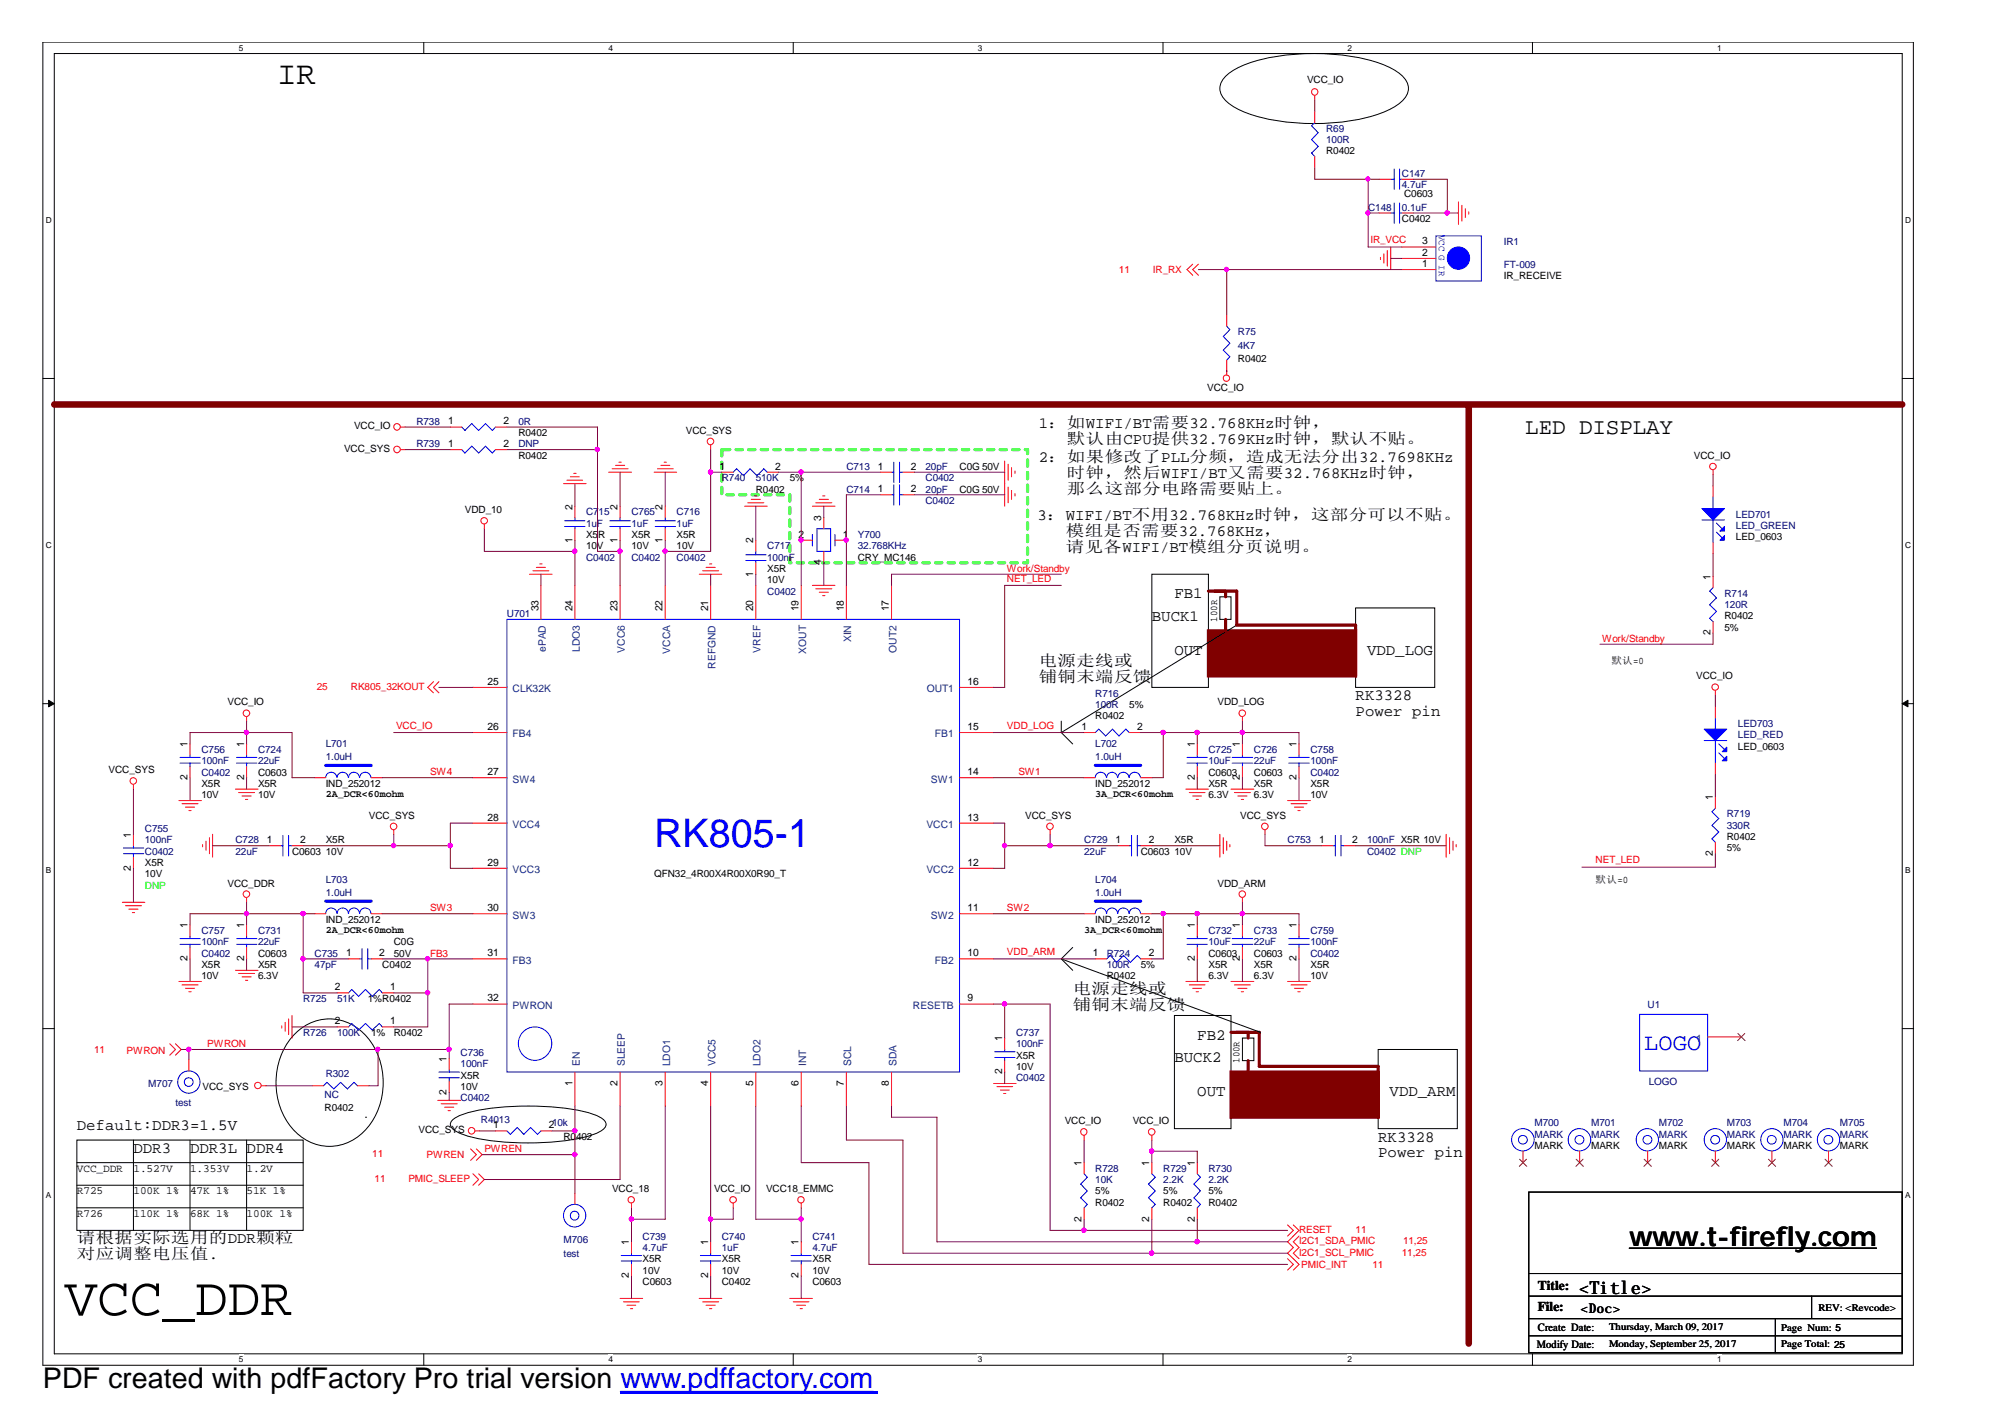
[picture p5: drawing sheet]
<svg xmlns="http://www.w3.org/2000/svg" width="297mm" height="210mm" viewBox="0 0 297 210" stroke-linecap="round" stroke-linejoin="round" font-family="sans-serif">
<path d="M6.3 6.2h277.2v196h-277.2zM8 7.9h273.8v192.6h-273.8z" fill="none" stroke="#000" stroke-width=".15"/>
<g fill="#fff">
<path d="M35.4 6.4h.6v1.4h-.6z"/>
<path d="M35.4 200.7h.6v1.4h-.6z"/>
</g>
<path d="M62.8 6.2v1.7M62.8 200.5v1.7" fill="none" stroke="#000" stroke-width=".15"/>
<g fill="#fff">
<path d="M90.1 6.4h.7v1.4h-.7z"/>
<path d="M90.1 200.7h.7v1.4h-.7z"/>
</g>
<path d="M117.5 6.2v1.7M117.5 200.5v1.7" fill="none" stroke="#000" stroke-width=".15"/>
<g fill="#fff">
<path d="M144.9 6.4h.6v1.4h-.6z"/>
<path d="M144.9 200.7h.6v1.4h-.6z"/>
</g>
<path d="M172.3 6.2v1.7M172.3 200.5v1.7" fill="none" stroke="#000" stroke-width=".15"/>
<g fill="#fff">
<path d="M199.6 6.4h.7v1.4h-.7z"/>
<path d="M199.6 200.7h.7v1.4h-.7z"/>
</g>
<path d="M227 6.2v1.7M227 200.5v1.7" fill="none" stroke="#000" stroke-width=".15"/>
<g fill="#fff">
<path d="M254.4 6.4h.6v1.4h-.6z"/>
<path d="M254.4 200.7h.6v1.4h-.6z"/>
<path d="M6.8 31.9h.8v1.4h-.8z"/>
<path d="M282.2 31.9h.9v1.4h-.9z"/>
<path d="M6.8 80.1h.8v1.4h-.8z"/>
<path d="M282.2 80.1h.9v1.4h-.9z"/>
</g>
<path d="M6.3 56.1h1.7M281.8 56.1h1.7" fill="none" stroke="#000" stroke-width=".15"/>
<g fill="#fff">
<path d="M6.8 128.2h.7v1.4h-.7z"/>
<path d="M282.2 128.2h.8v1.4h-.8z"/>
</g>
<path d="M6.3 104.2h1.7M281.8 104.2h1.7" fill="none" stroke="#000" stroke-width=".15"/>
<g fill="#000" stroke="#000" stroke-width=".15">
<path d="M7.2 103.7l.8 .5-.8 .5z" fill-rule="evenodd"/>
<path d="M281.8 104.2l.9-.5v1z" fill-rule="evenodd"/>
</g>
<g fill="#fff">
<path d="M6.8 176.4h.7v1.4h-.7z"/>
<path d="M282.2 176.4h.8v1.4h-.8z"/>
</g>
<g fill="none" stroke="#000" stroke-width=".15">
<path d="M181.7 11.2a13.5 13.5 0 0 1 6.4-2.7 34.5 34.5 0 0 1 15.9 .7 8.8 8.8 0 0 1 4.2 2.6 2.27 2.27 0 0 1-.5 3.2 13.6 13.6 0 0 1-6.4 2.7 34 34 0 0 1-15.9-.7 8.8 8.8 0 0 1-4.3-2.6 2.27 2.27 0 0 1 .6-3.2zM170.6 85.1h8.4v16.7h-8.4zM180.7 88.4h1.7v3.4h-1.7zM183.2 92.6l-26 15.9M200.8 90.1h11.8v11.7h-11.8zM157.2 106.8v1.7M157.2 108.5l1.7 1.7M6.3 152.4h1.7M44 152.9a7.2 7.2 0 0 1 11.1 1.7 10.7 10.7 0 0 1-1.4 13.2 7.1 7.1 0 0 1-11.2-1.7 10.7 10.7 0 0 1 1.5-13.2zM157.2 142l29.5 10.9M157.2 142l1.7 1.7M158.9 140.3l-1.7 1.7"/>
<path d="M174 150.4h8.4v16.8h-8.4zM184.1 153.8h1.7v3.3h-1.7zM204.2 155.5h11.7v11.7h-11.7zM281.8 152.4h1.7M11.4 168.9h33.5v13.4h-33.5zM11.4 172.2h33.5M11.4 178.9h33.5M11.4 175.6h33.5M19.8 168.9v13.4M28.2 168.9v13.4M36.5 168.9v13.4M54.1 165.5h.2"/>
<path d="M67.2 165.8a14.1 14.1 0 0 1 6.2-1.7 42.7 42.7 0 0 1 13.6 .7 4.8 4.8 0 0 1 2.7 1.3l.1 .5a2.3 2.3 0 0 1-1.9 1.5 35.2 35.2 0 0 1-13 1.1 20.8 20.8 0 0 1-7.1-1.5l-.6-.4-.4-.3-.1-.4 .1-.5zM226.5 176.6h55.3v23.8h-55.3zM226.5 188.7h55.3M226.5 192h55.3M226.5 195.3h55.3M226.5 197.9h55.3M263 195.3v5.1M268.4 192v3.3"/>
</g>
<path d="M8 59.9h273.8M217.6 60.1v138.9" fill="none" stroke="#800000" stroke-width=".97"/>
<path d="M106.9 66.6h45.3v16.8h-35.2v-10.1h-10.1z" fill="none" stroke="#0f0" stroke-width=".47" stroke-dasharray=".9 .9"/>
<path d="M179 87.6h4.2v5h17.6v7.5M181.6 87.6v.8M181.6 91.8v1.6M182.4 152.9h4.2v5.1h17.6v7.5M184.9 152.9v.9M184.9 157.1v1.7" fill="none" stroke="#800000" stroke-width=".47"/>
<g fill="#800000" stroke="#800000" stroke-width=".47">
<path d="M179 93.4h21.8v6.7h-21.8z" fill-rule="evenodd"/>
<path d="M182.4 158.8h21.8v6.7h-21.8z" fill-rule="evenodd"/>
</g>
<g fill="none" stroke="#f00" stroke-width=".15">
<path d="M194.8 14.2v.6M194.8 16.5v1.7M176.7 39.1l-.8 .8 .8 .9M177.5 39.1l-.8 .8 .8 .9M194.8 23.2v1.7M204.3 31.6h1.7M204.3 26.6h1.7M204.5 38.1v.4M205 37.6v1.4M205.5 37.1v2.3M206 36.6v3.3M207.7 39.9h5"/>
<path d="M207.7 38.3h5M207.7 36.6h5M207.7 31.6h1.7M207.7 26.6h1.7M216.1 29.9v3.3M216.6 30.4v2.3M217.1 30.9v1.3M217.6 31.4v.3M181.7 46.7v1.6M181.7 53.4v2.2M59.4 66.6h.6M59.4 63.3h.6"/>
<path d="M66.7 66.6h1.7M66.7 63.3h1.7M71.8 77.7v.6M73.4 66.6h1.7M73.4 63.3h1.7M83.5 71.6h3.3M84 71.1h2.3M84.5 70.6h1.3M85 70.1h.3M85.2 75v1.7M85.2 78.3v1.7M90.2 69.9h3.4"/>
<path d="M90.7 69.4h2.3M91.2 68.9h1.3M91.7 68.5h.3M91.9 75v1.7M91.9 78.3v1.7M96.9 69.9h3.3M97.4 69.4h2.3M97.9 68.9h1.3M98.4 68.5h.3M98.6 75v1.7M98.6 78.3v1.7M105.3 65.9v.7"/>
<path d="M106.9 69.9h1.7M110.3 75h3.4M110.8 74.5h2.4M111.3 74h1.3M111.8 73.5h.3M113.7 69.9h1.6M120.4 75h3.3M120.9 74.5h2.3M121.4 74h1.3M121.9 73.5h.3M122 76.7v1.6M130.4 69.9h1.7"/>
<path d="M130.4 73.3h1.7M133.8 69.9h1.7M133.8 73.3h1.7M148.8 68.3v6.7M149.4 68.8v2.3M149.4 72.2v2.3M149.9 69.3v1.3M149.9 72.7v1.3M150.4 69.8v.3M150.4 73.1v.4M253.8 69.6v.7M253.8 72v1.6"/>
<path d="M78.4 85.1h3.4M79 84.6h2.3M79.5 84h1.3M80 83.5h.3M80.1 86.7v5.1M85.2 86.7v5.1M91.9 86.7v5.1M98.6 86.7v5.1M103.6 85.1h3.3M104.1 84.6h2.4M104.6 84h1.4M105.1 83.5h.4"/>
<path d="M105.3 86.7v5.1M112 80v1.7M112 83.4v1.7M112 86.7v5.1M118.7 86.7v5.1M118.7 80h1.7M120.4 86.7h3.3M120.9 87.2h2.3M121.4 87.7h1.3M121.9 88.2h.3M122 81.7v1.7M123.7 80h1.7"/>
<path d="M125.4 86.7v5.1M132.1 86.7v5.1M253.8 80.4v1.6M253.8 85.4v1.7M253.8 92.1v1.7M19.8 116.2v.7M26.5 118.6h3.3M27 119.1h2.3M27.5 119.6h1.3M28.2 110.2v1.7M28.2 113.6v1.6M34.9 116.9h3.3"/>
<path d="M35.3 117.4h2.4M35.9 117.9h1.3M36.4 118.4h.3M36.5 106.2v.6M36.5 110.2v1.7M36.5 113.6v1.6M46.6 115.2h1.7M55 115.2h1.6M64.2 101l-.8 .8 .8 .8M65 101l-.8 .8 .8 .8M70.1 115.2h5M70.1 108.5h5"/>
<path d="M70.1 101.8h5M142.2 115.2h5M142.2 108.5h5M142.2 101.8h5M160.6 115.2h1.7M160.6 108.5h1.7M167.3 108.5h1.7M169 115.2h1.6M175.7 116.9h3.3M176.2 117.4h2.3M176.7 117.9h1.3M177.2 118.4h.3"/>
<path d="M177.4 110.2v1.7M177.4 113.6v1.6M182.4 116.9h3.4M182.9 117.4h2.4M183.4 117.9h1.3M183.9 118.4h.3M184.1 106.2v.6M184.1 110.2v1.7M184.1 113.6v1.6M190.8 118.6h3.3M191.3 119.1h2.3M191.8 119.6h1.3"/>
<path d="M192.4 110.2v1.7M192.4 113.6v1.6M254.1 102.3v.7M254.1 104.7v1.7M254.1 113v1.7M254.1 118.1v1.6M18.1 133.7h3.4M18.6 134.2h2.4M19.1 134.7h1.3M19.6 135.2h.3M19.8 123.6v1.7M19.8 127v1.6"/>
<path d="M28 120.1h.3M28.2 137v1.7M30 125.1v.3M30.5 124.6v1.4M31 124.1v2.4M31.5 123.6v3.4M36.5 133v.7M36.5 137v1.7M39.9 125.3h1.7M43.3 125.3h1.6M46.6 135.4h1.7M55 135.4h1.6"/>
<path d="M58.3 123v.6M70.1 135.4h5M70.1 128.6h5M70.1 121.9h5M142.2 135.4h5M142.2 128.6h5M142.2 121.9h5M155.6 123v.6M160.6 135.4h1.7M165.6 125.3h1.7M169 135.4h1.6M169 125.3h1.6"/>
<path d="M177.4 137v1.7M180.7 123.6v3.4M181.2 124.1v2.4M181.7 124.6v1.4M182.2 125.1v.3M184.1 133v.7M184.1 137v1.7M187.4 123v.6M192.3 120.1h.3M192.4 137v1.7M195.8 125.3h1.7M199.1 125.3h1.7"/>
<path d="M214.2 123.6v3.4M214.8 124.1v2.4M215.3 124.6v1.4M215.7 125.1v.3M254.1 124.8v1.7M25.1 154.6l.9 .9-.9 .8M26 154.6l.8 .9-.8 .8M26.5 145.4h3.3M27 145.9h2.3M27.5 146.4h1.3M28 146.9h.3M28 156.9v1.7"/>
<path d="M28.2 140.3v1.7M34.9 143.7h3.3M35.3 144.2h2.4M35.9 144.7h1.3M36.4 145.2h.3M36.5 140.3v1.7M41.7 151.9v.4M42.2 151.4v1.4M42.8 150.9v2.4M43.3 150.4v3.4M50 152.1h1.6M50 147.1h1.6"/>
<path d="M51.6 142h1.7M55 142h1.6M56.6 152.1h1.7M56.6 147.1h1.7M66.5 156.8v1.7M70.1 142h5M70.1 148.7h5M85.2 158.8v5M91.9 158.8v5M98.6 158.8v5M105.3 158.8v5M112 158.8v5"/>
<path d="M118.7 158.8v5M125.4 158.8v5M132.1 158.8v5M142.2 142h5M142.2 148.7h5M148.8 153.8v1.7M148.8 157.1v1.7M162.3 142h1.7M169 142h1.6M175.7 145.4h3.3M176.2 145.9h2.3M176.7 146.4h1.3"/>
<path d="M177.2 146.9h.3M177.4 140.3v1.7M182.4 145.4h3.4M182.9 145.9h2.4M183.4 146.4h1.3M183.9 146.9h.3M184.1 140.3v1.7M190.8 145.4h3.3M191.3 145.9h2.3M191.8 146.4h1.3M192.3 146.9h.3M192.4 140.3v1.7"/>
<path d="M253 153.6h5M38.7 160.8h.7M46.3 160.8h1.6M53 160.8h1.7M64.9 163h3.3M65.4 163.5h2.3M65.9 164h1.3M66.4 164.5h.3M66.5 160.2v1.6M69.7 170.2l.9 .8-.9 .9M70.1 173.9l.8 .8-.8 .9M70.4 167.5h.7"/>
<path d="M70.6 170.2l.8 .8-.8 .9M70.9 173.9l.9 .8-.9 .9M73.4 167.5h1.7M80.1 167.5h1.7M85.2 176.8v1.6M93.6 178.2v.7M108.6 178.2v.7M118.7 178.2v.7M147.2 160.5h3.3M147.7 161h2.3M148.2 161.5h1.3M148.7 162h.3"/>
<path d="M160.6 168.2v.7M160.6 172.2v1.7M160.6 178.9v1.7M170.6 168.2v.7M170.6 172.2v1.7M170.6 178.9v1.7M177.4 172.2v1.7M177.4 178.9v1.7M225.6 170.5v1.7M234 170.5v1.7M244.1 170.5v1.7M254.1 170.5v1.7"/>
<path d="M262.5 170.5v1.7M270.9 170.5v1.7M91.9 192.3h3.3M92.4 192.8h2.3M92.9 193.4h1.3M93.4 193.9h.3M93.6 184v1.6M93.6 187.3v1.7M103.6 192.3h3.3M104.1 192.8h2.4M104.6 193.4h1.4M105.1 193.9h.4"/>
<path d="M105.3 184v1.6M105.3 187.3v1.7M117 192.3h3.4M117.5 192.8h2.3M118 193.4h1.3M118.5 193.9h.4M118.7 184v1.6M118.7 187.3v1.7M190.8 181.5l.8 .8-.8 .8M190.8 186.5l.8 .8-.8 .8M191.6 181.5l.8 .8-1.6 1.7 .8 .8-.8 .8 1.6 1.7-.8 .8M192.4 183.1l-.8 .9 .8 .8-.8 .8 .8 .9"/>
<circle cx="194.8" cy="13.6" r=".48"/>
<circle cx="181.7" cy="56" r=".47"/>
<circle cx="58.8" cy="63.2" r=".49"/>
<circle cx="58.8" cy="66.6" r=".49"/>
<circle cx="71.7" cy="77.1" r=".48"/>
<circle cx="105.3" cy="65.4" r=".49"/>
<circle cx="253.8" cy="69.1" r=".48"/>
<circle cx="19.7" cy="115.7" r=".49"/>
<circle cx="36.5" cy="105.7" r=".49"/>
<circle cx="184" cy="105.7" r=".49"/>
<circle cx="254.1" cy="101.8" r=".48"/>
<circle cx="36.5" cy="132.4" r=".49"/>
<circle cx="58.3" cy="122.4" r=".49"/>
<circle cx="155.6" cy="122.4" r=".49"/>
<circle cx="184" cy="132.4" r=".49"/>
<circle cx="187.4" cy="122.4" r=".49"/>
<circle cx="38.2" cy="160.8" r=".48"/>
<circle cx="69.9" cy="167.5" r=".49"/>
<circle cx="93.5" cy="177.7" r=".47"/>
<circle cx="108.6" cy="177.7" r=".48"/>
<circle cx="118.7" cy="177.7" r=".47"/>
<circle cx="160.6" cy="167.7" r=".48"/>
<circle cx="170.6" cy="167.7" r=".49"/>
</g>
<path d="M241.4 184.9h36.6" fill="none" stroke="#000" stroke-width=".18"/>
<g fill="none" stroke="#00f" stroke-width=".15">
<path d="M194.8 18.2l-.5 .4 1 1.1-1 1 1 1-1 1 .5 .5M206 31.6h.5M206 26.6h.5M206.5 25v3M206.5 30.1v3M207.3 31.6h.4M207.3 25v3M207.3 30.1v3M207.3 26.6h.4M212.7 34.9h6.8v6.7h-6.8zM181.7 48.3l.5 .5-1 1 1 1.1-1 1 1 .9-.5 .6M68.4 63.3l.5 .5 1-1 1 1 1-1 1 1 .5-.5"/>
<path d="M68.4 66.6l.5 .5 1-1 1 1 1-1 1 1 .5-.5M83.7 77.1h3M83.7 78h3M85.2 76.7v.4M85.2 78v.3M90.3 77.1h3.1M90.3 78h3.1M91.9 76.7v.4M91.9 78v.3M97.1 77.1h3M97.1 78h3M98.6 76.7v.4"/>
<path d="M98.6 78v.3M108.6 69.9l.5-.5 1.1 1.1 .9-1.1 1 1.1 1.1-1.1 .5 .5M120.4 79.2v1.7M121 78.3h2.1v3.4h-2.1zM123.7 79.2v1.7M132.1 73.3h.3M132.1 69.9h.3M132.4 68.5v3M132.4 71.8v3M133.3 73.3h.5M133.3 68.5v3M133.3 71.8v3"/>
<path d="M133.3 69.9h.5M252.1 77h3.4M253.8 73.6v1.7M253.8 77v3.4M254.3 77.5l.8 .8M254.3 78.8l.8 .9M75.1 91.8h67.1v67h-67.1zM110.5 82.2h3M110.5 83h3M112 81.7v.5M112 83v.4M253.8 87.1l-.5 .5 1 1-1 1 1 1-1 1 .5 .5"/>
<path d="M26.7 113h3M26.7 112.2h3M28.2 111.9v.3M28.2 113v.6M35.1 113h3M35.1 112.2h3M36.5 111.9v.3M36.5 113v.6M48.3 115.2a.83 .83 0 0 1 .8-.8 .83 .83 0 0 1 .8 .8M50 115.2a.83 .83 0 0 1 .8-.8 .83 .83 0 0 1 .8 .8M51.6 115.2a.81 .81 0 0 1 .9-.8 .81 .81 0 0 1 .8 .8M53.3 115.2a.83 .83 0 0 1 .8-.8 .83 .83 0 0 1 .8 .8"/>
<path d="M162.3 115.2a.83 .83 0 0 1 .8-.8 .83 .83 0 0 1 .8 .8M162.3 108.5l.5-.5 1 1 1-1 1 1 1-1 .5 .5M164 115.2a.81 .81 0 0 1 .8-.8 .81 .81 0 0 1 .8 .8M165.6 115.2a.83 .83 0 0 1 .8-.8 .83 .83 0 0 1 .9 .8M167.3 115.2a.83 .83 0 0 1 .8-.8 .83 .83 0 0 1 .9 .8M175.9 113h3M175.9 112.2h3M177.4 111.9v.3M177.4 113v.6M182.5 113h3.1M182.5 112.2h3.1M184.1 111.9v.3"/>
<path d="M184.1 113v.6M190.9 113h3.1M190.9 112.2h3.1M192.4 111.9v.3M192.4 113v.6M252.5 109.7h3.3M254.1 119.7l-.5 .5 1 1.1-1 1 1 .9-1 1.1 .5 .5M254.1 106.4v1.6M254.1 109.7v3.3M254.6 110.2l.9 .8M254.6 111.5l.9 .9M18.3 126.5h3"/>
<path d="M18.3 125.6h3M19.8 125.3v.3M19.8 126.5v.5M26.7 139.9h3M26.7 139h3M28.2 138.7v.3M28.2 139.9v.4M35.1 139.9h3M35.1 139h3M36.5 138.7v.3M36.5 139.9v.4M41.6 125.3h.3"/>
<path d="M41.9 123.8v3M42.8 125.3h.5M42.8 123.8v3M48.3 135.3a.83 .83 0 0 1 .8-.8 .83 .83 0 0 1 .8 .8M50 135.3a.83 .83 0 0 1 .8-.8 .83 .83 0 0 1 .8 .8M51.6 135.3a.8 .8 0 0 1 .9-.8 .8 .8 0 0 1 .8 .8M53.3 135.3a.83 .83 0 0 1 .8-.8 .83 .83 0 0 1 .8 .8M162.3 135.3a.83 .83 0 0 1 .8-.8 .83 .83 0 0 1 .8 .8M164 135.3a.8 .8 0 0 1 .8-.8 .8 .8 0 0 1 .8 .8M165.6 135.3a.83 .83 0 0 1 .8-.8 .83 .83 0 0 1 .9 .8M167.3 135.3a.83 .83 0 0 1 .8-.8 .83 .83 0 0 1 .9 .8M167.3 125.3h.3"/>
<path d="M167.6 123.8v3M168.5 125.3h.5M168.5 123.8v3M175.9 139.9h3M175.9 139h3M177.4 138.7v.3M177.4 139.9v.4M182.5 139.9h3.1M182.5 139h3.1M184.1 138.7v.3M184.1 139.9v.4M190.9 139.9h3.1"/>
<path d="M190.9 139h3.1M192.4 138.7v.3M192.4 139.9v.4M197.5 125.3h.3M197.8 123.8v3M198.7 125.3h.4M198.7 123.8v3M51.6 152.1l.5-.5 1 1 1-1 1.1 1 1-1 .4 .5M51.6 147.1l.5-.5 1 1 1-1 1.1 1 1-1 .4 .5M53.3 142h.3M53.6 140.5v3.1M54.5 142h.5"/>
<path d="M54.5 140.5v3.1M65 159.7h3.1M65 158.8h3.1M66.5 158.5v.3M66.5 159.7v.5M147.4 156.6h3M147.4 155.8h3M148.8 155.5v.3M148.8 156.6v.5M164 142l.5-.5 .9 1.1 1.1-1.1 1 1.1 1-1.1 .5 .5M242.9 150.3h10.1v8.3h-10.1zM47.9 160.8l.5-.5 1 1 1.1-1 1 1 1-1 .5 .5"/>
<path d="M75.1 167.5l.5 .5 1-1 1 1 1-1 1 1 .5-.5M160.6 173.9l.5 .5-1 1 1 1-1 1 1 1-.5 .5M170.6 173.9l.6 .5-1.1 1 1.1 1-1.1 1 1.1 1-.6 .5M177.4 173.9l.4 .5-.9 1 .9 1-.9 1 .9 1-.4 .5M92 186.8h3M92 186h3M93.6 185.6v.4M93.6 186.8v.5M103.8 186.8h3M103.8 186h3M105.3 185.6v.4M105.3 186.8v.5"/>
<path d="M117.2 186.8h3M117.2 186h3M118.7 185.6v.4M118.7 186.8v.5"/>
<circle cx="79.3" cy="154.6" r="2.48"/>
<circle cx="28" cy="160.3" r=".66"/>
<circle cx="28" cy="160.3" r="1.65"/>
<circle cx="225.6" cy="168.8" r=".66"/>
<circle cx="225.6" cy="168.8" r="1.67"/>
<circle cx="234" cy="168.8" r=".66"/>
<circle cx="234" cy="168.8" r="1.67"/>
<circle cx="244" cy="168.8" r="1.65"/>
<circle cx="244.1" cy="168.8" r=".66"/>
<circle cx="254.1" cy="168.8" r=".66"/>
<circle cx="254.1" cy="168.8" r="1.65"/>
<circle cx="262.5" cy="168.8" r=".66"/>
<circle cx="262.5" cy="168.8" r="1.65"/>
<circle cx="270.9" cy="168.8" r=".66"/>
<circle cx="270.9" cy="168.8" r="1.65"/>
<circle cx="85.1" cy="180.1" r="1.67"/>
<circle cx="85.1" cy="180.1" r=".65"/>
</g>
<path d="M48.3 113.4h6.7M162.3 113.4h6.7M48.3 133.5h6.7M162.3 133.5h6.7" fill="none" stroke="#00f" stroke-width=".47"/>
<g fill="none" stroke="#804000" stroke-width=".15">
<path d="M257.5 153.1l1 1M258.5 153.1l-1.1 1M225.1 171.7l1.1 1.1M226.1 171.7l-1 1.1M233.5 171.7l1.1 1.1M234.5 171.7l-1 1.1M243.6 171.7l1 1.1M244.6 171.7l-1.1 1.1M253.6 171.7l1.1 1.1M254.6 171.7l-1 1.1M262 171.7l1.1 1.1M263 171.7l-1 1.1"/>
<path d="M270.4 171.7l1 1.1M271.4 171.7l-1.1 1.1"/>
</g>
<g fill="#00f" stroke="#00f" stroke-width=".15">
<path d="M252.5 108h3.3l-1.7 1.7z" fill-rule="evenodd"/>
<path d="M255.8 110.7v.7h-.7z" fill-rule="evenodd"/>
<path d="M255.8 112v.7h-.7z" fill-rule="evenodd"/>
<path d="M252.1 75.3h3.4l-1.7 1.7z" fill-rule="evenodd"/>
<path d="M255.5 78v.7h-.7z" fill-rule="evenodd"/>
<path d="M254.8 80l.7-.7v.7z" fill-rule="evenodd"/>
<circle cx="216.1" cy="38.2" r="1.65"/>
</g>
<g fill="none" stroke="#800040" stroke-width=".15">
<path d="M194.8 14.8v1.7M177.5 39.9h30.2M181.7 39.9v6.8M194.8 24.9v1.7h9.5M202.7 26.6v10h5M202.7 31.6h1.6M206 38.3h1.7M209.4 26.6h5v5M209.4 31.6h6.7M181.7 54.9v.1M60 66.6h6.7M60 63.3h6.7"/>
<path d="M71.8 78.3v3.4h13.4M75.1 63.3h13.4v18.4h3.4M75.1 66.6h13.4M85.2 71.6v3.4M91.9 69.9v5.1M98.6 69.9v5.1M105.3 66.6v15.1h-6.7M105.3 69.9h1.6M112 75v5M115.3 69.9h15.1M118.7 69.9v16.8M122 75v1.7"/>
<path d="M130.4 73.3h-5v13.4M135.5 73.3h13.3M135.5 69.9h13.3M253.8 70.3v1.7M80.1 85.1v1.6M85.2 80v6.7M91.9 80v6.7M98.6 80v6.7M105.3 85.1v1.6M112 85.1v1.6M122 83.4v3.3M157.2 86.7h-8.4v15.1h-1.6"/>
<path d="M157.2 85.1h-25.1v1.6M253.8 93.8v1.6h-16.8M253.8 82v3.4M19.8 116.9v6.7M28.2 110.2v-1.7h15.1v6.7h3.3M28.2 115.2v3.4M36.5 106.8v3.4M36.5 115.2v1.7M56.6 115.2h13.5M58.3 108.5h11.8M65 101.8h5.1M147.2 108.5h13.4"/>
<path d="M147.2 115.2h13.4M169 108.5h23.4v1.7M172.3 108.5v6.7h-1.7M177.4 108.5v1.7M177.4 115.2v1.7M184.1 106.8v3.4M184.1 115.2v1.7M192.4 115.2v3.4M254.1 103v1.7M254.1 114.7v3.4M19.8 128.6v5.1M31.5 125.3h8.4"/>
<path d="M36.5 133.7v3.3M44.9 125.3h21.8M44.9 135.4v11.7h5.1M46.6 135.4h-18.4v1.6M56.6 135.4h13.5M58.3 123.6v1.7M70.1 121.9h-3.4v6.7h3.4M147.2 121.9h1.6v6.7h-1.6M147.2 135.4h13.4M148.8 125.3h16.8M155.6 123.6v1.7M170.6 125.3h10.1"/>
<path d="M170.6 135.4h21.8v1.6M172.3 135.4v6.6h-1.7M177.4 135.4v1.6M184.1 133.7v3.3M187.4 123.6v1.7h8.4M200.8 125.3h13.4M254.1 126.5v2h-19.7M26.8 155.5h39.7M28 155.5v1.4M28.2 142v3.4M36.5 142v1.7M43.3 152.1h6.7"/>
<path d="M44.9 142h6.7M56 155.5v5.3h-1.3M56.6 142h13.5M58.3 147.1h5.1M63.4 142v10.1h-5.1M70.1 148.7h-3.6v8.1M147.2 148.7h8.4v33.6h35.2M147.2 142h15.1M148.8 148.7v5.1M148.8 158.8v1.7M177.4 142v3.4M184.1 142v3.4"/>
<path d="M192.4 142v3.4M39.4 160.8h6.9M66.5 161.8v1.2M71.1 167.5h2.3M71.4 171h13.8M81.8 167.5h3.4M85.2 163.8v13M91.9 163.8v10.9h-20.1M93.6 178.9v5.1M98.6 163.8v16.8h-5M105.3 163.8v20.2M108.6 178.9v1.7h-3.3"/>
<path d="M112 163.8v16.8h6.7M118.7 163.8v8.4h10v15.1h62.1M118.7 178.9v5.1M125.4 163.8v5.1h8.4v16.7h57M132.1 163.8v1.7h6.7v18.5h52M160.6 168.9v3.3M170.6 168.9v3.3M170.6 170.5h6.8v1.7M93.6 189v3.3M105.3 189v3.3M118.7 189v3.3M160.6 180.6v1.7"/>
<path d="M170.6 180.6v5M177.4 180.6v3.4"/>
</g>
<g fill="#f0f" stroke="#f0f" stroke-width=".15">
<circle cx="177.4" cy="183.9" r=".32"/>
<circle cx="160.6" cy="182.2" r=".32"/>
<circle cx="170.6" cy="170.5" r=".32"/>
<circle cx="105.3" cy="180.6" r=".32"/>
<circle cx="118.7" cy="180.6" r=".32"/>
<circle cx="98.5" cy="81.6" r=".32"/>
<circle cx="85.2" cy="81.6" r=".32"/>
<circle cx="66.7" cy="125.3" r=".32"/>
<circle cx="58.3" cy="125.3" r=".32"/>
<circle cx="63.3" cy="142" r=".32"/>
<circle cx="44.9" cy="142" r=".32"/>
<circle cx="36.5" cy="108.5" r=".32"/>
<circle cx="63.3" cy="147.1" r=".32"/>
<circle cx="36.5" cy="135.3" r=".32"/>
<circle cx="44.9" cy="135.3" r=".32"/>
<circle cx="184" cy="135.3" r=".32"/>
<circle cx="177.4" cy="135.3" r=".32"/>
<circle cx="172.3" cy="108.5" r=".32"/>
<circle cx="172.3" cy="135.3" r=".32"/>
<circle cx="184" cy="108.5" r=".32"/>
<circle cx="177.4" cy="108.5" r=".32"/>
<circle cx="155.6" cy="125.3" r=".32"/>
<circle cx="148.8" cy="125.3" r=".32"/>
<circle cx="125.4" cy="80" r=".32"/>
<circle cx="118.7" cy="80" r=".32"/>
<circle cx="118.7" cy="69.9" r=".32"/>
<circle cx="93.5" cy="180.6" r=".32"/>
<circle cx="88.5" cy="66.6" r=".32"/>
<circle cx="91.8" cy="81.6" r=".32"/>
<circle cx="105.3" cy="69.9" r=".32"/>
<circle cx="148.8" cy="148.7" r=".32"/>
<circle cx="170.6" cy="185.6" r=".32"/>
<circle cx="202.7" cy="26.5" r=".3"/>
<circle cx="202.6" cy="31.5" r=".31"/>
<circle cx="214.4" cy="31.5" r=".32"/>
<circle cx="181.7" cy="39.9" r=".31"/>
<circle cx="85.2" cy="167.5" r=".32"/>
<circle cx="66.5" cy="155.4" r=".32"/>
<circle cx="85.2" cy="171" r=".32"/>
<circle cx="28" cy="155.4" r=".32"/>
<circle cx="56" cy="155.4" r=".31"/>
</g>
<path d="M91.9 206.1h37.5" fill="none" stroke="#00f" stroke-width=".18"/>
<path d="M91.9 206.3h38.1" fill="none" stroke="#00f" stroke-width=".3"/>
<text font-size="8" x="9.6" y="194.8">VCC_DDR</text>
<text font-size="5.8" fill="#00f" x="96.9" y="125.5">RK805-1</text>
<text font-size="4.8" x="41.1" y="12.5">IR</text>
<text font-size="4.2" x="6.3" y="205.7">PDF created with pdfFactory Pro trial version www.pdffactory.com</text>
<text font-size="4" x="241.4" y="184.5">www.t-firefly.com</text>
<text font-size="3.5" fill="#00f" x="243.6" y="155.5">LOGO</text>
<text font-size="3.3" x="226" y="64.2">LED DISPLAY</text>
<text font-size="2.7" x="234" y="191.6">&lt;Title&gt;</text>
<g font-size="2.3">
<text x="153.9" y="63.5">1：如WIFI/BT需要32.768KHz时钟，</text>
<text x="158.1" y="65.8">默认由CPU提供32.769KHz时钟，默认不贴。</text>
<text x="153.9" y="68.5">2：如果修改了PLL分频，造成无法分出32.7698KHz</text>
<text x="158.1" y="70.8">时钟，然后WIFI/BT又需要32.768KHz时钟，</text>
<text x="153.7" y="77.1">3：WIFI/BT不用32.768KHz时钟，这部分可以不贴。</text>
<text x="158.1" y="73.2">那么这部分电路需要贴上。</text>
<text x="157.9" y="79.4">模组是否需要32.768KHz，</text>
<text x="157.9" y="81.7">请见各WIFI/BT模组分页说明。</text>
<text x="174" y="88.6">FB1</text>
<text x="170.6" y="92">BUCK1</text>
<text x="153.9" y="98.7">电源走线或</text>
<text x="153.9" y="101">铺铜末端反馈</text>
<text x="174" y="97">OUT</text>
<text x="202.5" y="97">VDD_LOG</text>
<text x="200.8" y="103.7">RK3328</text>
<text x="200.8" y="106.1">Power pin</text>
<text x="158.9" y="147.3">电源走线或</text>
<text x="158.9" y="149.6">铺铜末端反馈</text>
<text x="177.4" y="154">FB2</text>
<text x="174" y="157.4">BUCK2</text>
<text x="11.4" y="167.4">Default:DDR3=1.5V</text>
<text x="177.4" y="162.4">OUT</text>
<text x="205.9" y="162.4">VDD_ARM</text>
<text x="19.8" y="170.8">DDR3</text>
<text x="28.2" y="170.8">DDR3L</text>
<text x="36.5" y="170.8">DDR4</text>
<text x="204.2" y="169.1">RK3328</text>
<text x="204.2" y="171.4">Power pin</text>
<text x="11.4" y="184.2">请根据实际选用的DDR颗粒</text>
<text x="11.4" y="186.5">对应调整电压值.</text>
</g>
<g font-size="2">
<text x="227.8" y="191.1">Title:</text>
<text x="227.8" y="194.2">File:</text>
<text x="234.2" y="194.5">&lt;Doc&gt;</text>
</g>
<g font-size="1.7">
<text x="11.4" y="173.5">VCC_DDR</text>
<text x="19.8" y="173.5">1.527V</text>
<text x="28.2" y="173.5">1.353V</text>
<text x="36.5" y="173.5">1.2V</text>
<text x="11.4" y="176.9">R725</text>
<text x="19.8" y="176.9">100K 1%</text>
<text x="28.2" y="176.9">47K 1%</text>
<text x="36.5" y="176.9">51K 1%</text>
<text x="11.4" y="180.2">R726</text>
<text x="19.8" y="180.2">110K 1%</text>
<text x="28.2" y="180.2">68K 1%</text>
<text x="36.5" y="180.2">100K 1%</text>
<text x="227.8" y="197.1">Create Date:</text>
<text x="227.7" y="199.7">Modify Date:</text>
</g>
<g font-size="1.5">
<text x="193.6" y="12.3">VCC_IO</text>
<text x="196.5" y="22.9">R0402</text>
<text x="208" y="29.2">C0603</text>
<text x="207.7" y="32.9">C0402</text>
<text x="210.7" y="39.6">1</text>
<text x="210.7" y="37.9">2</text>
<text x="210.7" y="36.2">3</text>
<text x="222.8" y="41.3">IR_RECEIVE</text>
<text x="183.4" y="53.7">R0402</text>
<text x="178.9" y="57.9">VCC_IO</text>
<text x="52.5" y="63.6">VCC_IO</text>
<text x="66.4" y="62.9">1</text>
<text x="74.6" y="62.9">2</text>
<text x="76.8" y="64.6">R0402</text>
<text x="101.6" y="64.3">VCC_SYS</text>
<text x="51" y="66.9">VCC_SYS</text>
<text x="66.4" y="66.2">1</text>
<text x="74.6" y="66.2">2</text>
<text x="76.8" y="68">R0402</text>
<text x="106.6" y="69.6">1</text>
<text x="114.9" y="69.6">2</text>
<text x="117" y="71.3">5%</text>
<text x="130" y="69.6">1</text>
<text x="135" y="69.6">2</text>
<text x="142.2" y="69.7">C0G 50V</text>
<text x="251" y="68">VCC_IO</text>
<text x="68.9" y="76">VDD_10</text>
<text x="84.8" y="75.5" transform="rotate(-90 84.8 75.5)">2</text>
<text x="91.5" y="75.5" transform="rotate(-90 91.5 75.5)">2</text>
<text x="98.2" y="75.5" transform="rotate(-90 98.2 75.5)">2</text>
<text x="112" y="73">R0402</text>
<text x="121.7" y="77.1" transform="rotate(-90 121.7 77.1)">3</text>
<text x="130" y="72.9">1</text>
<text x="135" y="72.9">2</text>
<text x="142.2" y="73">C0G 50V</text>
<text x="84.8" y="80.4" transform="rotate(-90 84.8 80.4)">1</text>
<text x="86.8" y="79.7">X5R</text>
<text x="86.8" y="81.4">10V</text>
<text x="91.5" y="80.4" transform="rotate(-90 91.5 80.4)">1</text>
<text x="93.6" y="79.7">X5R</text>
<text x="93.6" y="81.4">10V</text>
<text x="98.2" y="80.4" transform="rotate(-90 98.2 80.4)">1</text>
<text x="100.2" y="79.7">X5R</text>
<text x="100.2" y="81.4">10V</text>
<text x="111.6" y="80.5" transform="rotate(-90 111.6 80.5)">2</text>
<text x="118.3" y="79.6">2</text>
<text x="121.7" y="83.7" transform="rotate(-90 121.7 83.7)">4</text>
<text x="124.9" y="79.6">1</text>
<text x="127.1" y="83">CRY_MC146</text>
<text x="257.2" y="80">LED_0603</text>
<text x="111.6" y="85.4" transform="rotate(-90 111.6 85.4)">1</text>
<text x="113.7" y="84.7">X5R</text>
<text x="113.7" y="86.4">10V</text>
<text x="253.4" y="85.9" transform="rotate(-90 253.4 85.9)">1</text>
<text x="79.8" y="90.6" transform="rotate(-90 79.8 90.6)">33</text>
<text x="84.8" y="90.6" transform="rotate(-90 84.8 90.6)">24</text>
<text x="91.5" y="90.6" transform="rotate(-90 91.5 90.6)">23</text>
<text x="98.2" y="90.6" transform="rotate(-90 98.2 90.6)">22</text>
<text x="104.9" y="90.6" transform="rotate(-90 104.9 90.6)">21</text>
<text x="111.6" y="90.6" transform="rotate(-90 111.6 90.6)">20</text>
<text x="118.3" y="90.6" transform="rotate(-90 118.3 90.6)">19</text>
<text x="125" y="90.6" transform="rotate(-90 125 90.6)">18</text>
<text x="131.7" y="90.6" transform="rotate(-90 131.7 90.6)">17</text>
<text x="180.3" y="92.1" transform="rotate(-90 180.3 92.1)">100R</text>
<text x="253.4" y="94.1" transform="rotate(-90 253.4 94.1)">2</text>
<text x="255.5" y="91.8">R0402</text>
<text x="255.5" y="93.4">5%</text>
<text x="72.2" y="101.4">25</text>
<text x="143.3" y="101.4">16</text>
<text x="238.7" y="98.4">默认=0</text>
<text x="251.3" y="100.6">VCC_IO</text>
<text x="33.7" y="104.5">VCC_IO</text>
<text x="162.3" y="106.5">R0402</text>
<text x="167.3" y="104.8">5%</text>
<text x="180.4" y="104.5">VDD_LOG</text>
<text x="27.8" y="110.7" transform="rotate(-90 27.8 110.7)">1</text>
<text x="36.2" y="110.7" transform="rotate(-90 36.2 110.7)">1</text>
<text x="72.2" y="108.1">26</text>
<text x="143.3" y="108.1">15</text>
<text x="160.2" y="108.1">1</text>
<text x="168.5" y="108.1">2</text>
<text x="177" y="110.7" transform="rotate(-90 177 110.7)">1</text>
<text x="183.7" y="110.7" transform="rotate(-90 183.7 110.7)">1</text>
<text x="192.1" y="110.7" transform="rotate(-90 192.1 110.7)">1</text>
<text x="257.5" y="111.1">LED_0603</text>
<text x="16.1" y="114.6">VCC_SYS</text>
<text x="27.8" y="115.6" transform="rotate(-90 27.8 115.6)">2</text>
<text x="29.8" y="116.6">X5R</text>
<text x="29.8" y="118.3">10V</text>
<text x="36.2" y="115.6" transform="rotate(-90 36.2 115.6)">2</text>
<text x="38.2" y="114.9">C0603</text>
<text x="38.2" y="116.6">X5R</text>
<text x="38.2" y="118.3">10V</text>
<text x="48.3" y="118.1">2A_DCR&lt;60mohm</text>
<text x="48.3" y="116.6">IND_252012</text>
<text x="72.2" y="114.8">27</text>
<text x="143.3" y="114.8">14</text>
<text x="162.3" y="118.1">3A_DCR&lt;60mohm</text>
<text x="162.3" y="116.6">IND_252012</text>
<text x="177" y="115.6" transform="rotate(-90 177 115.6)">2</text>
<text x="179" y="114.9">C0603</text>
<text x="179" y="116.6">X5R</text>
<text x="179" y="118.3">6.3V</text>
<text x="183.7" y="115.6" transform="rotate(-90 183.7 115.6)">2</text>
<text x="185.8" y="114.9">C0603</text>
<text x="185.8" y="116.6">X5R</text>
<text x="185.8" y="118.3">6.3V</text>
<text x="192.1" y="115.6" transform="rotate(-90 192.1 115.6)">2</text>
<text x="194.1" y="116.6">X5R</text>
<text x="194.1" y="118.3">10V</text>
<text x="253.7" y="118.5" transform="rotate(-90 253.7 118.5)">1</text>
<text x="19.4" y="124.1" transform="rotate(-90 19.4 124.1)">1</text>
<text x="39.5" y="124.9">1</text>
<text x="44.4" y="124.9">2</text>
<text x="48.3" y="124.9">X5R</text>
<text x="54.7" y="121.3">VCC_SYS</text>
<text x="72.2" y="121.6">28</text>
<text x="143.3" y="121.6">13</text>
<text x="151.9" y="121.3">VCC_SYS</text>
<text x="165.3" y="124.9">1</text>
<text x="170.2" y="124.9">2</text>
<text x="174" y="124.9">X5R</text>
<text x="183.7" y="121.3">VCC_SYS</text>
<text x="195.5" y="124.9">1</text>
<text x="200.3" y="124.9">2</text>
<text x="255.8" y="124.5">R0402</text>
<text x="19.4" y="129" transform="rotate(-90 19.4 129)">2</text>
<text x="21.5" y="128.3">X5R</text>
<text x="21.5" y="130">10V</text>
<text x="33.7" y="131.3">VCC_DDR</text>
<text x="43.3" y="126.6">C0603</text>
<text x="48.3" y="126.6">10V</text>
<text x="72.2" y="128.2">29</text>
<text x="96.9" y="130">QFN32_4R00X4R00X0R90_T</text>
<text x="143.3" y="128.2">12</text>
<text x="169" y="126.6">C0603</text>
<text x="174" y="126.6">10V</text>
<text x="180.4" y="131.3">VDD_ARM</text>
<text x="236.4" y="130.9">默认=0</text>
<text x="253.7" y="126.8" transform="rotate(-90 253.7 126.8)">2</text>
<text x="255.8" y="126.1">5%</text>
<text x="27.8" y="137.5" transform="rotate(-90 27.8 137.5)">1</text>
<text x="36.2" y="137.5" transform="rotate(-90 36.2 137.5)">1</text>
<text x="48.3" y="136.7">IND_252012</text>
<text x="72.2" y="135">30</text>
<text x="143.3" y="135">11</text>
<text x="162.3" y="136.7">IND_252012</text>
<text x="177" y="137.5" transform="rotate(-90 177 137.5)">1</text>
<text x="183.7" y="137.5" transform="rotate(-90 183.7 137.5)">1</text>
<text x="192.1" y="137.5" transform="rotate(-90 192.1 137.5)">1</text>
<text x="27.8" y="142.4" transform="rotate(-90 27.8 142.4)">2</text>
<text x="29.8" y="143.4">X5R</text>
<text x="36.2" y="142.4" transform="rotate(-90 36.2 142.4)">2</text>
<text x="38.2" y="141.7">C0603</text>
<text x="38.2" y="143.4">X5R</text>
<text x="48.3" y="138.2">2A_DCR&lt;60mohm</text>
<text x="51.3" y="141.7">1</text>
<text x="56.2" y="141.7">2</text>
<text x="56.6" y="143.4">C0402</text>
<text x="58.3" y="140.1">C0G</text>
<text x="58.3" y="141.7">50V</text>
<text x="72.2" y="141.7">31</text>
<text x="143.3" y="141.7">10</text>
<text x="160.6" y="138.2">3A_DCR&lt;60mohm</text>
<text x="161.9" y="141.7">1</text>
<text x="169" y="143.4">5%</text>
<text x="170.2" y="141.7">2</text>
<text x="177" y="142.4" transform="rotate(-90 177 142.4)">2</text>
<text x="179" y="141.7">C0603</text>
<text x="179" y="143.4">X5R</text>
<text x="183.7" y="142.4" transform="rotate(-90 183.7 142.4)">2</text>
<text x="185.8" y="141.7">C0603</text>
<text x="185.8" y="143.4">X5R</text>
<text x="192.1" y="142.4" transform="rotate(-90 192.1 142.4)">2</text>
<text x="194.1" y="143.4">X5R</text>
<text x="29.8" y="145.1">10V</text>
<text x="38.2" y="145.1">6.3V</text>
<text x="49.6" y="146.7">2</text>
<text x="54.5" y="148.4">1%R0402</text>
<text x="57.8" y="146.7">1</text>
<text x="72.2" y="148.4">32</text>
<text x="143.3" y="148.4">9</text>
<text x="164" y="145.1">R0402</text>
<text x="179" y="145.1">6.3V</text>
<text x="185.8" y="145.1">6.3V</text>
<text x="194.1" y="145.1">10V</text>
<text x="49.6" y="151.7">2</text>
<text x="55" y="153.5">1%</text>
<text x="57.8" y="151.7">1</text>
<text x="58.3" y="153.5">R0402</text>
<text x="148.5" y="154.3" transform="rotate(-90 148.5 154.3)">1</text>
<text x="30" y="161.5">VCC_SYS</text>
<text x="66.2" y="157.3" transform="rotate(-90 66.2 157.3)">1</text>
<text x="68.2" y="159.8">X5R</text>
<text x="68.2" y="161.5">10V</text>
<text x="84.8" y="160.8" transform="rotate(-90 84.8 160.8)">1</text>
<text x="91.5" y="160.8" transform="rotate(-90 91.5 160.8)">2</text>
<text x="98.2" y="160.8" transform="rotate(-90 98.2 160.8)">3</text>
<text x="104.9" y="160.8" transform="rotate(-90 104.9 160.8)">4</text>
<text x="111.6" y="160.8" transform="rotate(-90 111.6 160.8)">5</text>
<text x="118.3" y="160.8" transform="rotate(-90 118.3 160.8)">6</text>
<text x="125" y="160.8" transform="rotate(-90 125 160.8)">7</text>
<text x="131.7" y="160.8" transform="rotate(-90 131.7 160.8)">8</text>
<text x="148.5" y="159.1" transform="rotate(-90 148.5 159.1)">2</text>
<text x="150.5" y="156.8">X5R</text>
<text x="150.5" y="158.5">10V</text>
<text x="183.6" y="157.5" transform="rotate(-90 183.6 157.5)">100R</text>
<text x="48.1" y="164.5">R0402</text>
<text x="62" y="167.9">VCC_SYS</text>
<text x="66.2" y="162.2" transform="rotate(-90 66.2 162.2)">2</text>
<text x="73.1" y="167.1">1</text>
<text x="81.3" y="167.1">210k</text>
<text x="157.7" y="166.5">VCC_IO</text>
<text x="167.8" y="166.5">VCC_IO</text>
<text x="83.5" y="168.9">R0402</text>
<text x="160.2" y="172.7" transform="rotate(-90 160.2 172.7)">1</text>
<text x="170.3" y="172.7" transform="rotate(-90 170.3 172.7)">1</text>
<text x="177" y="172.7" transform="rotate(-90 177 172.7)">1</text>
<text x="227.3" y="170.2">MARK</text>
<text x="235.7" y="170.2">MARK</text>
<text x="245.7" y="170.2">MARK</text>
<text x="255.8" y="170.2">MARK</text>
<text x="264.2" y="170.2">MARK</text>
<text x="272.6" y="170.2">MARK</text>
<text x="90.7" y="176.6">VCC_18</text>
<text x="105.8" y="176.6">VCC_IO</text>
<text x="113.5" y="176.6">VCC18_EMMC</text>
<text x="162.3" y="178.6">R0402</text>
<text x="162.3" y="176.9">5%</text>
<text x="172.3" y="178.6">R0402</text>
<text x="172.3" y="176.9">5%</text>
<text x="179" y="178.6">R0402</text>
<text x="179" y="176.9">5%</text>
<text x="93.2" y="184.5" transform="rotate(-90 93.2 184.5)">1</text>
<text x="104.9" y="184.5" transform="rotate(-90 104.9 184.5)">1</text>
<text x="118.3" y="184.5" transform="rotate(-90 118.3 184.5)">1</text>
<text x="160.2" y="180.9" transform="rotate(-90 160.2 180.9)">2</text>
<text x="170.3" y="180.9" transform="rotate(-90 170.3 180.9)">2</text>
<text x="177" y="180.9" transform="rotate(-90 177 180.9)">2</text>
<text x="93.2" y="189.3" transform="rotate(-90 93.2 189.3)">2</text>
<text x="95.2" y="190.3">C0603</text>
<text x="95.2" y="187">X5R</text>
<text x="95.2" y="188.7">10V</text>
<text x="104.9" y="189.3" transform="rotate(-90 104.9 189.3)">2</text>
<text x="106.9" y="190.3">C0402</text>
<text x="106.9" y="187">X5R</text>
<text x="106.9" y="188.7">10V</text>
<text x="118.3" y="189.3" transform="rotate(-90 118.3 189.3)">2</text>
<text x="120.4" y="190.3">C0603</text>
<text x="120.4" y="187">X5R</text>
<text x="120.4" y="188.7">10V</text>
<text x="238.4" y="197">Thursday, March 09, 2017</text>
<text x="263.9" y="197.2">Page Num: 5</text>
<text x="269.4" y="194.2">REV: &lt;Revcode&gt;</text>
<text x="238.4" y="199.6">Monday, September 25, 2017</text>
<text x="263.9" y="199.6">Page Total: 25</text>
</g>
<g font-size="1.5" fill="#000080">
<text x="196.5" y="19.5">R69</text>
<text x="196.5" y="21.2">100R</text>
<text x="207.7" y="26.2">C147</text>
<text x="207.7" y="27.9">4.7uF</text>
<text x="202.7" y="31.3">C148</text>
<text x="207.7" y="31.3">0.1uF</text>
<text x="222.8" y="36.3">IR1</text>
<text x="222.8" y="39.6">FT-009</text>
<text x="183.4" y="49.7">R75</text>
<text x="183.4" y="51.7">4K7</text>
<text x="61.7" y="62.9">R738</text>
<text x="76.8" y="62.9">0R</text>
<text x="61.7" y="66.3">R739</text>
<text x="76.8" y="66.3">DNP</text>
<text x="106.9" y="71.3">R740</text>
<text x="112" y="71.3">510K</text>
<text x="125.4" y="69.7">C713</text>
<text x="137.1" y="69.7">20pF</text>
<text x="137.1" y="71.3">C0402</text>
<text x="86.8" y="76.3">C715</text>
<text x="93.6" y="76.3">C765</text>
<text x="100.2" y="76.3">C716</text>
<text x="125.4" y="73">C714</text>
<text x="137.1" y="73">20pF</text>
<text x="137.1" y="74.6">C0402</text>
<text x="257.2" y="76.7">LED701</text>
<text x="86.8" y="78">1uF</text>
<text x="86.8" y="83">C0402</text>
<text x="93.6" y="78">1uF</text>
<text x="93.6" y="83">C0402</text>
<text x="100.2" y="78">1uF</text>
<text x="100.2" y="83">C0402</text>
<text x="113.7" y="81.4">C717</text>
<text x="113.7" y="83">100nF</text>
<text x="127.1" y="79.7">Y700</text>
<text x="127.1" y="81.4">32.768KHz</text>
<text x="257.2" y="78.4">LED_GREEN</text>
<text x="113.7" y="88.1">C0402</text>
<text x="255.5" y="88.4">R714</text>
<text x="75.1" y="91.4">U701</text>
<text x="255.5" y="90.1">120R</text>
<text x="162.3" y="103.2">R716</text>
<text x="162.3" y="104.8">100R</text>
<text x="257.5" y="107.7">LED703</text>
<text x="29.8" y="111.6">C756</text>
<text x="29.8" y="113.2">100nF</text>
<text x="38.2" y="111.6">C724</text>
<text x="38.2" y="113.2">22uF</text>
<text x="48.3" y="110.7">L701</text>
<text x="48.3" y="112.5">1.0uH</text>
<text x="162.3" y="110.7">L702</text>
<text x="162.3" y="112.5">1.0uH</text>
<text x="179" y="111.6">C725</text>
<text x="179" y="113.2">10uF</text>
<text x="185.8" y="111.6">C726</text>
<text x="185.8" y="113.2">22uF</text>
<text x="194.1" y="111.6">C758</text>
<text x="194.1" y="113.2">100nF</text>
<text x="257.5" y="109.4">LED_RED</text>
<text x="29.8" y="114.9">C0402</text>
<text x="194.1" y="114.9">C0402</text>
<text x="21.5" y="123.3">C755</text>
<text x="21.5" y="124.9">100nF</text>
<text x="34.9" y="124.9">C728</text>
<text x="160.6" y="124.9">C729</text>
<text x="190.8" y="124.9">C753</text>
<text x="202.5" y="124.9">100nF X5R 10V</text>
<text x="255.8" y="121.1">R719</text>
<text x="255.8" y="122.8">330R</text>
<text x="21.5" y="126.6">C0402</text>
<text x="34.9" y="126.6">22uF</text>
<text x="48.3" y="130.8">L703</text>
<text x="160.6" y="126.6">22uF</text>
<text x="162.3" y="130.8">L704</text>
<text x="202.5" y="126.6">C0402 DNP</text>
<text x="48.3" y="132.7">1.0uH</text>
<text x="162.3" y="132.7">1.0uH</text>
<text x="29.8" y="138.4">C757</text>
<text x="29.8" y="140.1">100nF</text>
<text x="29.8" y="141.7">C0402</text>
<text x="38.2" y="138.4">C731</text>
<text x="38.2" y="140.1">22uF</text>
<text x="46.6" y="141.7">C735</text>
<text x="46.6" y="143.4">47pF</text>
<text x="164" y="141.7">R724</text>
<text x="164" y="143.4">100R</text>
<text x="179" y="138.4">C732</text>
<text x="179" y="140.1">10uF</text>
<text x="185.8" y="138.4">C733</text>
<text x="185.8" y="140.1">22uF</text>
<text x="194.1" y="138.4">C759</text>
<text x="194.1" y="140.1">100nF</text>
<text x="194.1" y="141.7">C0402</text>
<text x="44.9" y="148.4">R725</text>
<text x="50" y="148.4">51K</text>
<text x="244.1" y="149.3">U1</text>
<text x="44.9" y="153.5">R726</text>
<text x="50" y="153.5">100K</text>
<text x="150.5" y="153.5">C737</text>
<text x="150.5" y="155.1">100nF</text>
<text x="22" y="161">M707</text>
<text x="48.3" y="159.5">R302</text>
<text x="68.2" y="156.5">C736</text>
<text x="68.2" y="158.1">100nF</text>
<text x="150.5" y="160.2">C0402</text>
<text x="244.3" y="160.7">LOGO</text>
<text x="26" y="163.8">test</text>
<text x="48.1" y="162.7">NC</text>
<text x="68.2" y="163.2">C0402</text>
<text x="71.2" y="166.4">R4013</text>
<text x="227.3" y="166.8">M700</text>
<text x="235.7" y="166.8">M701</text>
<text x="245.7" y="166.8">M702</text>
<text x="255.8" y="166.8">M703</text>
<text x="264.2" y="166.8">M704</text>
<text x="272.6" y="166.8">M705</text>
<text x="162.3" y="173.6">R728</text>
<text x="172.3" y="173.6">R729</text>
<text x="179" y="173.6">R730</text>
<text x="227.3" y="168.5">MARK</text>
<text x="235.7" y="168.5">MARK</text>
<text x="245.7" y="168.5">MARK</text>
<text x="255.8" y="168.5">MARK</text>
<text x="264.2" y="168.5">MARK</text>
<text x="272.6" y="168.5">MARK</text>
<text x="162.3" y="175.2">10K</text>
<text x="172.3" y="175.2">2.2K</text>
<text x="179" y="175.2">2.2K</text>
<text x="83.5" y="184.1">M706</text>
<text x="95.2" y="183.6">C739</text>
<text x="95.2" y="185.3">4.7uF</text>
<text x="106.9" y="183.6">C740</text>
<text x="106.9" y="185.3">1uF</text>
<text x="120.4" y="183.6">C741</text>
<text x="120.4" y="185.3">4.7uF</text>
<text x="83.5" y="186.2">test</text>
</g>
<text font-size="1.5" fill="#00f" x="213.1" y="34.8" transform="rotate(90 213.1 34.8)">VCC G IR</text>
<g font-size="1.5" fill="#f00">
<text x="165.8" y="40.5">11</text>
<text x="170.8" y="40.5">IR_RX</text>
<text x="203" y="36">IR_VCC</text>
<text x="149.2" y="84.7">Work/Standby</text>
<text x="149.2" y="86.2">NET_LED</text>
<text x="237.4" y="95.1">Work/Standby</text>
<text x="46.9" y="102.2">25</text>
<text x="52" y="102.2">RK805_32KOUT</text>
<text x="58.7" y="108">VCC_IO</text>
<text x="149.2" y="108">VDD_LOG</text>
<text x="63.7" y="114.9">SW4</text>
<text x="150.9" y="114.9">SW1</text>
<text x="236.4" y="127.9">NET_LED</text>
<text x="63.7" y="135">SW3</text>
<text x="149.2" y="135">SW2</text>
<text x="63.7" y="141.7">FB3</text>
<text x="149.2" y="141.5">VDD_ARM</text>
<text x="13.9" y="156">11</text>
<text x="30.7" y="155.1">PWRON</text>
<text x="18.8" y="156.1">PWRON</text>
<text x="55.2" y="171.4">11</text>
<text x="63.2" y="171.5">PWREN</text>
<text x="71.8" y="170.7">PWREN</text>
<text x="55.5" y="175.1">11</text>
<text x="60.5" y="175.1">PMIC_SLEEP</text>
<text x="192.4" y="182.6">RESET</text>
<text x="192.4" y="184.3">I2C1_SDA_PMIC</text>
<text x="192.4" y="186">I2C1_SCL_PMIC</text>
<text x="200.8" y="182.6">11</text>
<text x="207.7" y="186">11,25</text>
<text x="207.9" y="184.3">11,25</text>
<text x="192.8" y="187.8">PMIC_INT</text>
<text x="203.3" y="187.8">11</text>
</g>
<g font-size="1.5" fill="#004080">
<text x="126.1" y="95.1" transform="rotate(-90 126.1 95.1)">XIN</text>
<text x="80.9" y="96.6" transform="rotate(-90 80.9 96.6)">ePAD</text>
<text x="85.9" y="96.6" transform="rotate(-90 85.9 96.6)">LDO3</text>
<text x="92.6" y="96.7" transform="rotate(-90 92.6 96.7)">VCC6</text>
<text x="99.3" y="96.8" transform="rotate(-90 99.3 96.8)">VCCA</text>
<text x="106" y="99" transform="rotate(-90 106 99)">REFGND</text>
<text x="112.7" y="96.7" transform="rotate(-90 112.7 96.7)">VREF</text>
<text x="119.4" y="96.8" transform="rotate(-90 119.4 96.8)">XOUT</text>
<text x="132.8" y="96.7" transform="rotate(-90 132.8 96.7)">OUT2</text>
<text x="75.9" y="102.5">CLK32K</text>
<text x="137.3" y="102.5">OUT1</text>
<text x="75.9" y="109.2">FB4</text>
<text x="138.5" y="109.2">FB1</text>
<text x="75.9" y="115.9">SW4</text>
<text x="137.9" y="115.9">SW1</text>
<text x="75.9" y="122.7">VCC4</text>
<text x="137.2" y="122.7">VCC1</text>
<text x="75.9" y="129.3">VCC3</text>
<text x="137.2" y="129.3">VCC2</text>
<text x="75.9" y="136.1">SW3</text>
<text x="137.9" y="136.1">SW2</text>
<text x="75.9" y="142.8">FB3</text>
<text x="138.5" y="142.8">FB2</text>
<text x="75.9" y="149.5">PWRON</text>
<text x="135.3" y="149.5">RESETB</text>
<text x="251.3" y="154.3">1</text>
<text x="85.9" y="158" transform="rotate(-90 85.9 158)">EN</text>
<text x="92.6" y="158" transform="rotate(-90 92.6 158)">SLEEP</text>
<text x="99.3" y="158" transform="rotate(-90 99.3 158)">LDO1</text>
<text x="106" y="158" transform="rotate(-90 106 158)">VCC5</text>
<text x="112.7" y="158" transform="rotate(-90 112.7 158)">LDO2</text>
<text x="119.4" y="158" transform="rotate(-90 119.4 158)">INT</text>
<text x="126.1" y="158" transform="rotate(-90 126.1 158)">SCL</text>
<text x="132.8" y="158" transform="rotate(-90 132.8 158)">SDA</text>
</g>
<text font-size="1.5" fill="#0f0" x="21.5" y="131.7">DNP</text>
<g font-size="1.2">
<text x="35.4" y="7.5">5</text>
<text x="90.1" y="7.5">4</text>
<text x="144.9" y="7.5">3</text>
<text x="199.6" y="7.5">2</text>
<text x="254.4" y="7.5">1</text>
<text x="6.8" y="33.1">D</text>
<text x="282.2" y="33.1">D</text>
<text x="6.8" y="81.2">C</text>
<text x="282.2" y="81.2">C</text>
<text x="6.8" y="129.4">B</text>
<text x="282.2" y="129.4">B</text>
<text x="6.8" y="177.5">A</text>
<text x="282.2" y="177.5">A</text>
<text x="35.4" y="201.8">5</text>
<text x="90.1" y="201.8">4</text>
<text x="144.9" y="201.8">3</text>
<text x="199.6" y="201.8">2</text>
<text x="254.4" y="201.8">1</text>
</g>
</svg>
